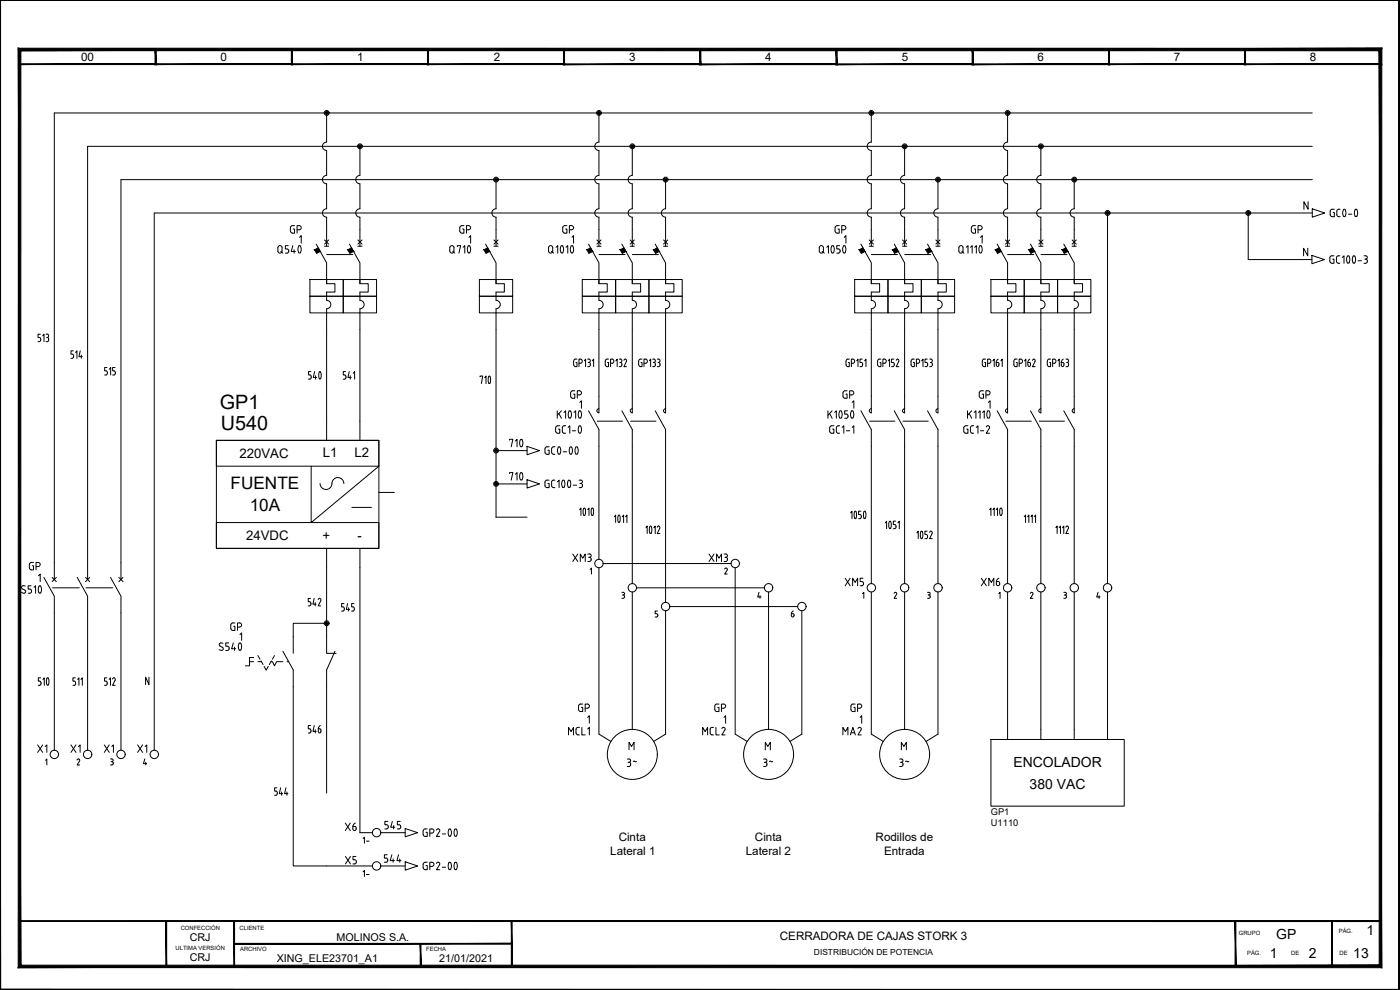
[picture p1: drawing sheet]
<svg xmlns="http://www.w3.org/2000/svg" width="420mm" height="297mm" viewBox="0 0 420 297" stroke-linecap="round" stroke-linejoin="round" font-family="sans-serif">
<g fill="#000" stroke="#000" stroke-width=".3">
<path d="M0 .1h419.9zM0 .1h419.9z"/>
<path d="M5.7 19.4h41.1l-.2-.3zM5.9 19.1h40.7l-40.9 .3zM5.7 14.7v4.7l.2-.3zM5.7 14.7l.2 .3v4.1zM5.7 14.7l.2 .3 40.9-.3zM5.9 15l40.9-.3-.2 .3zM46.8 14.7l-.2 .3 .2 4.4zM46.6 15l.2 4.4-.2-.3z"/>
<path d="M46.6 19.4h41.1l-.2-.3zM46.6 19.4l.2-.3h40.7zM46.6 14.7v4.7l.2-.3zM46.6 14.7l.2 .3v4.1zM46.6 14.7l.2 .3 40.9-.3zM46.8 15l40.9-.3-.2 .3zM87.7 14.7l-.2 .3 .2 4.4zM87.5 15l.2 4.4-.2-.3z"/>
<path d="M87.5 19.4h41.1l-.2-.3zM87.7 19.1h40.7l-40.9 .3zM87.5 14.7v4.7l.2-.3zM87.5 14.7l.2 .3v4.1zM87.5 14.7l.2 .3 40.9-.3zM87.7 15l40.9-.3-.2 .3zM128.6 14.7l-.2 .3 .2 4.4zM128.4 15l.2 4.4-.2-.3z"/>
<path d="M128.3 19.4h41.1l-.2-.3zM128.5 19.1h40.7l-40.9 .3zM128.3 14.7v4.7l.2-.3zM128.3 14.7l.2 .3v4.1zM128.3 14.7l.2 .3 40.9-.3zM128.5 15l40.9-.3-.2 .3zM169.4 14.7l-.2 .3 .2 4.4zM169.2 15l.2 4.4-.2-.3z"/>
<path d="M169.2 19.4h41.1l-.2-.2zM169.2 19.4l.2-.2h40.7zM169.2 14.7v4.7l.2-.2zM169.2 14.7l.2 .3v4.2zM169.2 14.7l.2 .3 40.9-.3zM169.4 15l40.9-.3-.2 .3zM210.3 14.7l-.2 .3 .2 4.4zM210.1 15l.2 4.4-.2-.2z"/>
<path d="M210 19.4h41.2l-.3-.2zM210.3 19.2h40.6l-40.9 .2zM210 14.7v4.7l.3-.2zM210 14.7l.3 .3v4.2zM210 14.7l.3 .3 40.9-.3zM210.3 15l40.9-.3-.3 .3zM251.2 14.7l-.3 .3 .3 4.4zM250.9 15l.3 4.4-.3-.2z"/>
<path d="M250.9 19.4h41.2l-.3-.2zM250.9 19.4l.3-.2h40.6zM250.9 14.7v4.7l.3-.2zM250.9 14.7l.3 .3v4.2zM250.9 14.7l.3 .3 40.9-.3zM251.2 15l40.9-.3-.3 .3zM292.1 14.7l-.3 .3 .3 4.4zM291.8 15l.3 4.4-.3-.2z"/>
<path d="M291.8 19.4h41.1l-.2-.2zM291.8 19.4l.2-.2h40.7zM291.8 14.7v4.7l.2-.2zM291.8 14.7l.2 .3v4.2zM291.8 14.7l.2 .3 40.9-.3zM292 15l40.9-.3-.2 .3zM332.9 14.7l-.2 .3 .2 4.4zM332.7 15l.2 4.4-.2-.2z"/>
<path d="M332.7 19.4h41.1l-.2-.3zM332.9 19.1h40.7l-40.9 .3zM332.7 14.7v4.7l.2-.3zM332.7 14.7l.2 .3v4.1zM332.7 14.7l.2 .3 40.9-.3zM332.9 15l40.9-.3-.2 .3zM373.8 14.7l-.2 .3 .2 4.4zM373.6 15l.2 4.4-.2-.3z"/>
<path d="M373.5 19.4h41.1l-.2-.3zM373.5 19.4l.2-.3h40.7zM373.5 14.7v4.7l.2-.3zM373.5 14.7l.2 .3v4.1zM373.5 14.7l.2 .3 40.9-.3zM373.7 15l40.9-.3-.2 .3zM414.6 14.7l-.2 .3 .2 4.4zM414.4 15l.2 4.4-.2-.3z"/>
<path d="M419.9 .1v296.7zM419.9 .1l.1 296.8zM419.9 .1l.1 296.8z"/>
<path d="M104.4 75l1.1-.7 .6 1.1zM104.4 75l.6 1 1.1-.6z"/>
<path d="M176.1 75l1.1-.7 .6 1.1zM176.1 75l.6 1 1.1-.6z"/>
<path d="M186.1 75l1.1-.7 .6 1.1zM186.1 75l.7 1 1-.6z"/>
<path d="M196.2 75l1-.7 .6 1.1zM196.2 75l.5 1 1.1-.6z"/>
<path d="M257.9 75l1.1-.7 .6 1.1zM257.9 75l.6 1 1.1-.6z"/>
<path d="M267.9 75l1.1-.7 .6 1.1zM267.9 75l.6 1 1.1-.6z"/>
<path d="M277.9 75l1.1-.7 .6 1.1zM277.9 75l.6 1 1.1-.6z"/>
<path d="M298.8 75l1.1-.7 .6 1.1zM298.8 75l.6 1 1.1-.6z"/>
<path d="M308.8 75l1.1-.7 .6 1.1zM308.8 75l.6 1 1.1-.6z"/>
<path d="M318.8 75l1.1-.7 .6 1.1zM318.8 75l.6 1 1.1-.6z"/>
<path d="M5.8 276.3v.2l408.5-.2zM5.8 276.5l408.5-.2v.2z"/>
<path d="M0 .1v296.9l.2-.2zM0 .1h.2v296.7z"/>
<path d="M5.5 290.3l408.4-.7h-407.7zM5.5 290.3l408.4-.7 .8 .8zM413.9 15.2v274.4l.8 .8zM413.9 15.2l.8-.7v275.9zM6.3 15.2h407.6l.8-.7zM5.5 14.5h409.2l-408.4 .7zM5.5 14.5l.7 275.1 .1-274.4zM5.5 14.5l.7 275.1-.7 .7z"/>
<path d="M49.8 276.4v13.6h.2zM49.8 276.4h.2v13.6z"/>
<path d="M70.2 276.4v13.6h.2zM70.2 276.4h.2v13.6z"/>
<path d="M70.3 283v.3l83.3-.3zM70.3 283.3l83.3-.3v.3z"/>
<path d="M126.1 283.2v6.8h.2zM126.1 283.2h.2v6.8z"/>
<path d="M153.5 276.4v13.7h.2zM153.5 276.4h.2v13.7z"/>
<path d="M370.7 276.4v13.6h.2zM370.7 276.4h.2v13.6z"/>
<path d="M399.7 276.4v13.6h.2zM399.7 276.4h.2v13.6z"/>
<path d="M.2 296.8l419.8 .1zM.2 296.8l419.8 .1-420 .1zM0 297l420-.1zM0 297h420z"/>
</g>
<g fill="none" stroke="#000" stroke-width=".3">
<path d="M0 .1v296.9h420M98 33.9v8.7M179.7 33.8l.1 8.8a1.26 1.26 0 0 0-1.3 1.3 1.26 1.26 0 0 0 1.3 1.3l-.1 7.4a1.26 1.26 0 0 0-1.2 1.3 1.26 1.26 0 0 0 1.3 1.2l-.1 7.5a1.26 1.26 0 0 0-1.2 1.3 1.26 1.26 0 0 0 1.3 1.3M261.5 33.8v8.8a1.26 1.26 0 0 0-1.3 1.3 1.26 1.26 0 0 0 1.3 1.3v7.4a1.26 1.26 0 0 0-1.3 1.3 1.26 1.26 0 0 0 1.3 1.2v7.5a1.26 1.26 0 0 0-1.3 1.3 1.26 1.26 0 0 0 1.3 1.3M302.4 33.8v8.8a1.26 1.26 0 0 0-1.3 1.3 1.26 1.26 0 0 0 1.3 1.3v7.4a1.26 1.26 0 0 0-1.3 1.3 1.26 1.26 0 0 0 1.3 1.2v7.5a1.26 1.26 0 0 0-1.3 1.3 1.26 1.26 0 0 0 1.3 1.3M393.8 33.9h-377.5v140M98 45.2v7.4M98 55.2v7.4M98 42.6a1.26 1.26 0 0 0-1.2 1.3 1.26 1.26 0 0 0 1.2 1.3M98 52.6a1.26 1.26 0 0 0-1.2 1.3 1.26 1.26 0 0 0 1.2 1.2M108 43.9v8.7a1.26 1.26 0 0 0-1.2 1.3 1.26 1.26 0 0 0 1.2 1.2v7.5a1.26 1.26 0 0 0-1.2 1.3 1.26 1.26 0 0 0 1.2 1.3M148.9 53.9v8.7a1.26 1.26 0 0 0-1.3 1.3 1.26 1.26 0 0 0 1.3 1.3"/>
<path d="M189.8 43.8v8.8a1.26 1.26 0 0 0-1.3 1.3 1.26 1.26 0 0 0 1.3 1.2v7.5a1.26 1.26 0 0 0-1.3 1.3 1.26 1.26 0 0 0 1.3 1.3M199.7 53.8l.1 8.8a1.26 1.26 0 0 0-1.3 1.3 1.26 1.26 0 0 0 1.3 1.3M271.5 43.8v8.8M271.5 55.2v7.4M271.5 52.6a1.26 1.26 0 0 0-1.3 1.3 1.26 1.26 0 0 0 1.3 1.2M281.5 53.8v8.8a1.26 1.26 0 0 0-1.3 1.3 1.26 1.26 0 0 0 1.3 1.3M312.4 43.8v8.8M312.4 55.2v7.4M312.4 52.6a1.26 1.26 0 0 0-1.3 1.3 1.26 1.26 0 0 0 1.3 1.2M322.4 53.8v8.8a1.26 1.26 0 0 0-1.3 1.3 1.26 1.26 0 0 0 1.3 1.3M393.8 53.9h-357.5v120M393.8 43.9h-367.5v130"/>
<path d="M94.9 73.2l3.1 5.7v6.2M97.4 72l1.2 1.2M97.4 73.9h1.2M98 65.2v8.7M98 62.6a1.26 1.26 0 0 0-1.2 1.3 1.26 1.26 0 0 0 1.2 1.3M98 76.4h7.9M98.6 72l-1.2 1.2M104.9 73.2l3.1 5.7v6.2M107.4 73.9h1.2M107.4 72l1.2 1.2M108 65.2v8.7M108.6 72l-1.2 1.2"/>
<path d="M145.7 73.2l3.2 5.7v6.2M148.2 73.9h1.3M148.2 72l1.3 1.2M148.9 65.2v8.7M149.5 72l-1.3 1.2M164.6 74.3a.62 .62 0 0 1 .7-.6 .62 .62 0 0 1 .6 .6M164.6 74.3v1a.62 .62 0 0 0 .7 .7 .62 .62 0 0 0 .6-.7v-1M165.5 75.4l.6 .6M166.9 74.2l.5-.5v2.3M168.4 75.8h.5M168.4 75.8a1.32 1.32 0 0 1 .4-2.1l.3 .9-.2 1.2M169.9 74.2l.5-.5v2.3"/>
<path d="M171.4 75.8h.5M171.4 75.8a1.32 1.32 0 0 1 .4-2.1l.3 .9-.2 1.2M176.6 73.2l3.1 5.7v6.2M179.1 73.9h1.3M179.1 72l1.3 1.2M179.7 65.2v8.7M179.8 76.4h7.8M180.4 72l-1.3 1.2M186.6 73.2l3.2 5.7v6.2M189.1 73.9h1.3M189.1 72l1.3 1.2M189.8 65.2v8.7"/>
<path d="M189.8 76.4h7.8M190.4 72l-1.3 1.2M196.6 73.2l3.1 5.7v6.2M199.1 73.9h1.3M199.1 72l1.3 1.2M199.7 65.2v8.7M200.4 72l-1.3 1.2M245.9 74.3a.62 .62 0 0 1 .6-.6 .62 .62 0 0 1 .6 .6M245.9 74.3v1a.62 .62 0 0 0 .6 .7 .62 .62 0 0 0 .6-.7v-1M246.7 75.4l.7 .6M248.1 74.2l.5-.5v2.3M249.6 75.8h.5"/>
<path d="M249.6 75.8a1.32 1.32 0 0 1 .4-2.1l.4 .9-.3 1.2M252 73.7h-.9v1l.8 .1 .2 .4M252.1 75.2v.2M252.1 75.4l-.2 .5-.8 .1M253.1 75.8h.5M253.1 75.8a1.32 1.32 0 0 1 .4-2.1l.4 .9-.3 1.2M258.4 73.2l3.1 5.7v6.2M260.9 73.9h1.2M260.9 72l1.2 1.2M261.5 65.2v8.7M261.5 76.4h7.8M262.1 72l-1.2 1.2"/>
<path d="M268.4 73.2l3.1 5.7v6.2M270.9 73.9h1.2M270.9 72l1.2 1.2M271.5 65.2v8.7M271.5 62.6a1.26 1.26 0 0 0-1.3 1.3 1.26 1.26 0 0 0 1.3 1.3M271.5 76.4h7.8M272.1 72l-1.2 1.2M278.4 73.2l3.1 5.7v6.2M280.9 73.9h1.2M280.9 72l1.2 1.2M281.5 65.2v8.7M282.1 72l-1.2 1.2"/>
<path d="M287.8 74.3v1M287.8 74.3a.62 .62 0 0 1 .6-.6 .62 .62 0 0 1 .6 .6M288.6 75.4l.7 .6M289 74.3v1a.62 .62 0 0 1-.6 .7 .62 .62 0 0 1-.6-.7M290 74.2l.5-.5v2.3M291.3 74.2l.5-.5v2.3M292.5 74.2l.5-.5v2.3M294 75.8h.5M294 75.8a1.32 1.32 0 0 1 .4-2.1l.4 .9-.3 1.2M299.3 73.2l3.1 5.7v6.2M301.8 73.9h1.2M301.8 72l1.2 1.2"/>
<path d="M302.4 65.2v8.7M302.4 76.4h7.8M303 72l-1.2 1.2M309.3 73.2l3.1 5.7v6.2M311.8 73.9h1.2M311.8 72l1.2 1.2M312.4 65.2v8.7M312.4 62.6a1.26 1.26 0 0 0-1.3 1.3 1.26 1.26 0 0 0 1.3 1.3M312.4 76.4h7.8M313 72l-1.2 1.2M319.3 73.2l3.1 5.7v6.2M321.8 73.9h1.2"/>
<path d="M321.8 72l1.2 1.2M322.4 65.2v8.7M323 72l-1.2 1.2M332.4 63.9v111.2M374.6 63.9v14h19.1M392.5 74.5v2.3l-1.3-2.3v2.3M392.6 60.5v2.3l-1.3-2.3v2.3M393.7 76.6l3.8 1.3-3.8 1.2zM393.8 62.7l3.8 1.2-3.8 1.3zM393.8 63.9h-347.5v161.2M399.7 76.8h.6M399.7 76.7l-.4 .2-.2 .5v1.2l.6 .4"/>
<path d="M400 77.8h.3v1.2h-.6M400.1 63.8h.4v1.2h-.7M400.5 62.8h-.9l-.3 .3v1.5l.5 .4M401.2 63.3v1.2M401.2 64.4l.6 .6M401.7 76.8h.4M401.7 79h.4M401.7 76.7l-.6 .6 .1 1.4 .5 .3M401.8 65h.4M402.2 62.8h-.7l-.3 .5M402.8 77.2l.6-.4v2.2M403.2 62.9l.1-.1a1.31 1.31 0 0 1 .3 2.2 1.29 1.29 0 0 1-.4-2.1z"/>
<path d="M404.4 76.9h.5M404.4 76.9l-.3 .8 .3 1.2M404.7 64.3h1M404.9 76.9a1.29 1.29 0 0 1-.4 2h-.1M406.1 76.9h.5M406.1 76.9a1.29 1.29 0 0 0 .4 2l.3-.8-.2-1.2M406.7 62.9l.1-.1a1.31 1.31 0 0 1 .3 2.2 1.29 1.29 0 0 1-.4-2.1zM407.6 78.2h1M409.3 76.8l.6-.1a.5 .5 0 0 1 .5 .5 .5 .5 0 0 1-.5 .5M409.6 77.8h.3M409.9 77.7a.64 .64 0 0 1 .5 .7 .64 .64 0 0 1-.5 .6h-.6M93 88.9h10v5h-10z"/>
<path d="M93 83.9h10v5h-10zM98 85.1h2.5v2.5h-2.5v2.5M98 83.9v1.2M98 92.6v39.5M98 90.1a1.26 1.26 0 0 1 1.3 1.3 1.26 1.26 0 0 1-1.3 1.2M103 88.9h10v5h-10zM103 83.9h10v5h-10zM108 85.1h2.5v2.5h-2.5v2.5a1.26 1.26 0 0 1 1.3 1.3 1.26 1.26 0 0 1-1.3 1.2v39.5M108 83.9v1.2M143.9 88.9h10v5h-10zM143.9 83.9h10v5h-10zM148.9 85.1h2.5v2.5h-2.5v2.5a1.26 1.26 0 0 1 1.2 1.3 1.26 1.26 0 0 1-1.2 1.2v62.6h9.3"/>
<path d="M148.9 83.9v1.2M174.8 88.9h10v5h-10zM174.8 83.9h10v5h-10zM179.7 85.1h2.5v2.5h-2.5l.1 2.5a1.26 1.26 0 0 1 1.2 1.3 1.26 1.26 0 0 1-1.2 1.2l-.1 31.3a.62 .62 0 0 1-.6-.7 .62 .62 0 0 1 .7-.6M179.7 83.9v1.2M184.8 88.9h10v5h-10zM184.8 83.9h10v5h-10zM189.8 85.1h2.5v2.5h-2.5v2.5a1.26 1.26 0 0 1 1.2 1.3 1.26 1.26 0 0 1-1.2 1.2v31.3a.62 .62 0 0 1-.7-.7 .62 .62 0 0 1 .7-.6M189.8 83.9v1.2M194.8 88.9h9.9v5h-9.9zM194.8 83.9h9.9v5h-9.9zM199.7 85.1h2.5v2.5h-2.5l.1 2.5a1.26 1.26 0 0 1 1.2 1.3 1.26 1.26 0 0 1-1.2 1.2l-.1 31.3a.62 .62 0 0 1-.6-.7 .62 .62 0 0 1 .7-.6"/>
<path d="M199.7 83.9v1.2M256.5 88.9h10v5h-10zM256.5 83.9h10v5h-10zM261.5 85.1h2.5v2.5h-2.5v2.5a1.26 1.26 0 0 1 1.3 1.3 1.26 1.26 0 0 1-1.3 1.2v31.3a.62 .62 0 0 1-.6-.7 .62 .62 0 0 1 .6-.6M261.5 83.9v1.2M266.5 88.9h10v5h-10zM266.5 83.9h10v5h-10zM271.5 85.1h2.5v2.5h-2.5v2.5M271.5 83.9v1.2M271.5 92.6v31.3M271.5 90.1a1.26 1.26 0 0 1 1.3 1.3 1.26 1.26 0 0 1-1.3 1.2M276.5 88.9h10v5h-10z"/>
<path d="M276.5 83.9h10v5h-10zM281.5 85.1h2.5v2.5h-2.5v2.5a1.26 1.26 0 0 1 1.3 1.3 1.26 1.26 0 0 1-1.3 1.2v31.3a.62 .62 0 0 1-.6-.7 .62 .62 0 0 1 .6-.6M281.5 83.9v1.2M297.4 88.9h10v5h-10zM297.4 83.9h10v5h-10zM302.4 85.1h2.5v2.5h-2.5v2.5a1.26 1.26 0 0 1 1.3 1.3 1.26 1.26 0 0 1-1.3 1.2v31.3a.62 .62 0 0 1-.6-.7 .62 .62 0 0 1 .6-.6M302.4 83.9v1.2M307.4 88.9h10v5h-10zM307.4 83.9h10v5h-10zM312.4 85.1h2.5v2.5h-2.5v2.5M312.4 83.9v1.2M312.4 92.6v31.3"/>
<path d="M312.4 90.1a1.26 1.26 0 0 1 1.2 1.3 1.26 1.26 0 0 1-1.2 1.2M317.4 88.9h10v5h-10zM317.4 83.9h10v5h-10zM322.4 85.1h2.5v2.5h-2.5v2.5a1.26 1.26 0 0 1 1.3 1.3 1.26 1.26 0 0 1-1.3 1.2v31.3a.62 .62 0 0 1-.6-.7 .62 .62 0 0 1 .6-.6M322.4 83.9v1.2M11.4 102.5h.4M11.8 101.2l.4 .3v.5M12.1 100.3h-.7v1h.4M12.2 102l-.4 .5M12.8 100.8l.4-.5v2.2M13.8 100.3l.8 .2v.5l-.4 .2 .4 .3v.5M14 101.3h.2"/>
<path d="M14.6 102l-.2 .4-.6 .1M22 105.3h-.7v1h.6l.2 .7-.2 .4-.6 .1M22.7 105.8l.4-.5v2.2M24.1 105.3l-.4 1.7h1M24.4 106.5v1M32.1 110.3h-.7v1h.6l.2 .7-.2 .4-.6 .1M32.8 110.8l.4-.5v2.2M34.5 110.3h-.7v1h.6l.2 .7-.2 .4-.6 .1M103 113.8h.4M103.4 112.5l.4 .2v.5l-.4 .5M103.7 111.5h-.7v1h.4M104.8 111.5l-.4 1.7h1"/>
<path d="M105.1 112.7v1.1M106 112l.4-.5v2.3M172.1 108.4v1M172.8 108.8h.4v1.2l-.8-.1-.2-.5M173.2 107.7l-.8 .1-.2 .6M173.8 109h.4M174.2 107.7h-.4v2.3M174.3 107.7a.64 .64 0 0 1 .5 .7 .64 .64 0 0 1-.5 .6M175.3 108.3l.4-.6v2.3M176.4 107.7l.6 .1 .2 .4-.4 .5 .3 .3v.7l-.7 .3M176.6 108.8h.2M177.8 108.3l.4-.6v2.3"/>
<path d="M181.6 108.4l.1 1.3 .4 .3h.5v-1.2h-.3M182.6 107.7l-.7 .1-.2 .6M183.2 109h.5a.64 .64 0 0 0 .5-.6 .64 .64 0 0 0-.5-.7h-.5v2.3M184.8 108.3l.4-.6v2.3M185.8 107.7l.8 .3v.5l-.4 .2a.67 .67 0 0 1 .4 .9 .67 .67 0 0 1-.8 .4M186 108.8h.2M187.2 108.1a.44 .44 0 0 1 .7-.3 .44 .44 0 0 1 .1 .7M188 108.5l-.8 1.5h.8M191.7 108.4l.1 1.3 .4 .3h.5v-1.2h-.3M192.7 107.7l-.8 .1-.2 .6M193.3 109h.5a.64 .64 0 0 0 .5-.6 .64 .64 0 0 0-.5-.7h-.5v2.3M194.9 108.3l.4-.6v2.3"/>
<path d="M195.9 107.7l.7 .3v.5l-.3 .2 .3 .3 .1 .5-.2 .4-.6 .1M196.1 108.8h.2M197.3 107.7l.6 .1 .2 .4-.4 .5 .3 .3v.7l-.7 .3M197.5 108.8h.2M253.9 108.4l.1 1.3 .4 .3h.5v-1.2h-.3M254.9 107.7l-.7 .1-.3 .6M255.5 109h.5a.64 .64 0 0 0 .5-.6 .64 .64 0 0 0-.5-.7h-.5v2.3M257.1 108.3l.4-.6v2.3M258.5 108.7l.3 .3v.7l-.7 .3M258.8 107.7h-.7v1.1h.4M259.5 108.3l.4-.6v2.3M263.4 108.4v1.3l.5 .3h.5v-1.2h-.3"/>
<path d="M264.4 107.7l-.8 .1-.2 .6M265 109h.5a.64 .64 0 0 0 .5-.6 .64 .64 0 0 0-.5-.7h-.5v2.3M266.6 108.3l.4-.6v2.3M268 108.7l.3 .3v.7l-.7 .3M268.3 107.7h-.7v1.1h.4M269 108.1a.43 .43 0 0 1 .6-.3 .43 .43 0 0 1 .1 .7l-.7 1.5h.8M273.4 108.4l.1 1.3 .4 .3h.5v-1.2h-.3M274.4 107.7l-.7 .1-.3 .6M275 109h.5a.64 .64 0 0 0 .5-.6 .64 .64 0 0 0-.5-.7h-.5v2.3M276.6 108.3l.4-.6v2.3M278 108.7l.4 .3v.7l-.8 .3M278.3 107.7h-.7v1.1h.4"/>
<path d="M279 107.7l.7 .3v.5l-.3 .2a.67 .67 0 0 1 .4 .9 .67 .67 0 0 1-.8 .4M279.2 108.8h.2M294.8 108.4l.1 1.3 .4 .3h.5v-1.2h-.3M295.8 107.7l-.7 .1-.3 .6M296.4 109h.5a.64 .64 0 0 0 .5-.6 .64 .64 0 0 0-.5-.7h-.5v2.3M298 108.3l.4-.6v2.3M299.4 108.7a.61 .61 0 0 1 .4 .7 .61 .61 0 0 1-.6 .5l-.2-1.1h.4M299.6 107.7l-.4 .4-.2 .6M300.4 108.3l.4-.6v2.3M304.3 108.4v1.3l.5 .3h.5v-1.2h-.3M305.3 107.7l-.8 .1-.2 .6M305.9 109h.5a.64 .64 0 0 0 .5-.6 .64 .64 0 0 0-.5-.7h-.5v2.3"/>
<path d="M307.5 108.3l.4-.6v2.3M308.9 108.8h-.4v.7M308.9 108.7a.61 .61 0 0 1 .4 .7 .61 .61 0 0 1-.6 .5l-.2-.4M309.1 107.7l-.5 .4-.1 .6M309.9 108.1a.43 .43 0 0 1 .6-.3 .43 .43 0 0 1 .1 .7l-.7 1.5h.8M314.3 108.4l.1 1.3 .4 .3h.5v-1.2h-.3M315.3 107.7l-.7 .1-.3 .6M315.9 109h.5a.64 .64 0 0 0 .5-.6 .64 .64 0 0 0-.5-.7h-.5v2.3M317.5 108.3l.4-.6v2.3M318.9 108.7a.61 .61 0 0 1 .4 .7 .61 .61 0 0 1-.6 .5l-.2-1.1h.4M319.1 107.7l-.4 .4-.2 .6M319.9 107.7l.7 .3v.5l-.3 .2a.67 .67 0 0 1 .4 .9 .67 .67 0 0 1-.8 .4"/>
<path d="M320.1 108.8h.2M64.9 132.1h48.8v32.4h-48.8zM64.9 132.1h48.8v7.8h-48.8zM93.4 139.9v16.9l20.3-16.9M164.4 135.1h.4v1.2h-.9l-.3-.6M164.8 134.1h-.9l-.3 .6M165.5 134.6v1.1M165.6 135.7l.2 .5 .7 .1M166.5 134.1h-.7l-.2 .5M167.2 123.3v2.2M167.6 134.2h.4M167.6 134.2a1.29 1.29 0 0 0 .3 2.1l.4-.9-.3-1.2"/>
<path d="M167.7 124.1l.8 1.4M168 127.7l-.8 .1-.4 .6 .2 1.4 1 .2v-1.3h-.4M168.5 123.3l-1.3 1.3M169 135.6h1.1M169.2 123.7l.6-.4v2.2M169.8 127.7l-.8 .1-.2 .5v1.4l1 .3M170.5 128.3l.5-.6v2.3M170.8 123.4l.1-.1a1.31 1.31 0 0 1 .3 2.2 1.29 1.29 0 0 1-.4-2.1zM171.1 134.2h.5M171.1 134.2a1.29 1.29 0 0 0 .4 2.1l.3-.9-.2-1.2M171.7 129.3h1.1M172.3 123.7l.5-.4v2.2"/>
<path d="M172.8 134.2h.5M172.8 134.2a1.29 1.29 0 0 0 .4 2.1l.3-.9-.2-1.2M173.8 127.9l.1-.1a1.29 1.29 0 0 1 .3 2.2 1.32 1.32 0 0 1-.4-2.1zM173.8 123.4l.1-.1a1.31 1.31 0 0 1 .3 2.2 1.29 1.29 0 0 1-.4-2.1zM176.6 123.3l3.1 5.6v38.9M179.3 126.4h7.5M186.6 123.3l3.2 5.6v46.2M189.3 126.4h7.5M196.6 123.3l3.1 5.6v51.8M248.5 123.3v2.2M249 124.1l.7 1.4M249.7 123.3l-1.2 1.3"/>
<path d="M250.5 123.7l.5-.4v2.2M252 125.4a1.32 1.32 0 0 1 .4-2.1l.3 .9-.2 1.2M254 124.2l.5 .5M254.4 123.3h-.9v1h.5M254.5 124.7a.54 .54 0 0 1-.5 .8M255.5 125.4a1.32 1.32 0 0 1 .4-2.1l.3 .9-.2 1.2M258.4 123.3l3.1 5.6v46.2M261 126.4h7.6M268.4 123.3l3.1 5.6v46.2M271 126.4h7.6M271.5 122.6a.62 .62 0 0 0-.6 .6 .62 .62 0 0 0 .6 .7M278.4 123.3l3.1 5.6v46.2"/>
<path d="M290.4 123.3v2.2M290.9 124.1l.7 1.4M291.6 123.3l-1.2 1.3M292.4 123.7l.5-.4v2.2M293.6 123.7l.5-.4v2.2M294.9 123.7l.5-.4v2.2M296.4 125.4a1.32 1.32 0 0 1 .4-2.1l.3 .9-.2 1.2M299.3 123.3l3.1 5.6v46.2M301.9 126.4h7.6M309.3 123.3l3.1 5.6v46.2M311.9 126.4h7.6M312.4 122.6a.62 .62 0 0 0-.6 .6 .62 .62 0 0 0 .6 .7"/>
<path d="M319.3 123.3l3.1 5.6v46.2M64.9 156.8h48.8v7.7h-48.8zM96.1 145.1a1.84 1.84 0 0 0 2 1.7 1.84 1.84 0 0 0 1.6-2.2 1.79 1.79 0 0 1 1.9-1.3 1.79 1.79 0 0 1 1.6 1.8M105.6 152.2h5.9M113.7 147.8h4.7M164.4 145.1h.4v1.2h-.9l-.3-.6M164.8 144.1h-.9l-.3 .6M165.5 144.6v1.2M165.6 145.8l.2 .4 .7 .1M166.5 144.1h-.7l-.2 .5M167.3 144.6l.5-.5v2.2M168.8 144.2l.1-.1a1.31 1.31 0 0 1 .3 2.2 1.29 1.29 0 0 1-.4-2.1z"/>
<path d="M170.6 144.2l.1-.1a1.31 1.31 0 0 1 .2 2.2 1.29 1.29 0 0 1-.3-2.1zM172 145.6h1M173.8 144.1l.5-.1a.5 .5 0 0 1 .5 .5 .5 .5 0 0 1-.5 .5M174.1 145.1h.2M174.3 145.1l.4 .2v.7l-.9 .3M184.4 155l.4-.5v2.3M185.7 154.6a1.46 1.46 0 0 1 .2 2.1 1.44 1.44 0 0 1-.2-2.1zM186.8 155l.4-.5v2.3M187.7 155l.5-.5v2.3M193.8 158.3l.4-.5v2.3M195 158l.1-.1a1.46 1.46 0 0 1 .3 2.1 1.4 1.4 0 0 1-.4-2zM196.2 158.3l.4-.5v2.3"/>
<path d="M197.2 158.2a.43 .43 0 0 1 .7-.3 .43 .43 0 0 1 .1 .7l-.8 1.5h.8M266.9 156.5l-.2 .8 .2 1.2M266.9 156.5l.1-.1a1.46 1.46 0 0 1 .2 2.2l-.3-.1M268.5 157.4l.3 .2v.8l-.7 .2M268.8 156.4h-.7v1h.4M269.5 156.9l.4-.5v2.2M275.2 159.9l.4-.5v2.2M276.4 159.5l.1-.1a1.4 1.4 0 0 1 .2 2.2 1.48 1.48 0 0 1-.3-2.1zM278.3 159.4h-.7v1h.6l.2 .7M279 159.7a.43 .43 0 0 1 .6-.3 .43 .43 0 0 1 .1 .7l-.7 1.5h.8M297 152.9l.4-.5v2.3M298 152.9l.4-.5v2.3"/>
<path d="M299 152.9l.4-.5v2.3M300.2 152.5h.1a1.4 1.4 0 0 1 .2 2.1 1.48 1.48 0 0 1-.3-2.1zM307.4 155l.4-.5v2.3M308.4 155l.4-.5v2.3M309.4 155l.4-.5v2.3M310.4 155l.4-.5v2.3M316.9 158.3l.4-.5v2.3M317.9 158.3l.4-.5v2.3M318.9 158.3l.4-.5v2.3M319.9 158.2a.43 .43 0 0 1 .6-.3 .43 .43 0 0 1 .1 .7l-.7 1.5h.8M13.2 173.3l3.1 5.6v46.2M15.8 176.4h8"/>
<path d="M23.2 173.3l3.1 5.6v46.2M25.7 173.3l1.2 1.2M25.8 176.4h8M26.9 173.3l-1.2 1.2M33.2 173.3l3.1 5.6v46.2M35.7 173.3l1.2 1.2M36.9 173.3l-1.2 1.2M98 164.5v31.5h2.9M108 164.5v85.3M177.1 170.8l.4-.4v1.8M179.7 170.3v50l3.6 2.2M181 169.1h38.4"/>
<path d="M186.6 177.7l.8 .2v.4l-.4 .2M186.6 179.5h.4M186.8 178.5h.2M187 178.5l.4 .4v.4l-.4 .2M189.8 177.6v41.3M191 176.4h38.4M218.2 171.1l-.7 1.1h.8M220.6 170.3v50l3.6 2.2M227.8 177.7l-.4 1.4h1M228.1 178.7v.8M230.7 177.6v41.3M258.8 178.1l.4-.4v1.8"/>
<path d="M261.5 177.6v42.7l3.6 2.2M268.3 178l.4-.3 .4 .2v.4l-.8 1.2h.8M271.5 177.6v41.3M278.4 177.7h.4M278.4 179.5h.4M278.4 161.1l-.2 .4-.6 .1M278.6 178.5h.2M278.8 177.7l.4 .4-.4 .4 .3 .2 .1 .4-.4 .4M281.5 177.6v42.7l-3.6 2.2M299.7 178.1l.4-.4v1.8M302.4 177.6v44.3M309.2 178l.4-.3 .4 .2v.4l-.8 1.2h.8"/>
<path d="M312.4 177.6v44.3M319.3 177.7l.7 .2v.4l-.3 .2M319.3 179.5h.4M319.4 178.5h.3M319.7 178.5l.4 .4-.1 .4-.3 .2M322.4 177.6v44.3M329.5 177.7l-.4 1.4h1M329.8 178.7v.8M332.4 177.6v44.3M79.3 199.9l.6 1.1 .6-1.1M81.3 198.5h.5l.6 1.3 .6-1.3h1.9M81.4 198.3l-.6 1.1"/>
<path d="M82.4 196.7l-.6 1.1M84.9 195.4l3.1 5.6v58.8h23.8M86.1 198.5h.5M98 187h-10v9M100.5 195.4l-2.5 5.6v37M197.3 183.3h-.7v.8l.6 .1 .2 .3M197.4 184.5l-.2 .6h-.6M199.7 183.2v37.1l-3.5 2.2M201 182h38.4M240.6 183.2v37.1l-3.6 2.2M22.6 203.4h-.7v1h.6l.2 .7-.2 .5h-.6M23.3 203.9l.4-.5v2.2"/>
<path d="M24.3 203.9l.4-.5v2.2M31.4 205.6h.4M31.8 204.4l.4 .5-.1 .5-.3 .2M32.1 203.4h-.7v1h.4M32.8 203.9l.4-.5v2.2M33.8 203.7a.44 .44 0 0 1 .6-.3 .44 .44 0 0 1 .1 .7l-.7 1.5h.8M44.7 203.2v2.2l-1-2.2v2.2M176.4 215.3l.5-.6v2.3M217.3 215.3l.5-.6v2.3M258.1 215.3l.5-.6v2.3M13.7 228.1l.4-.4v1.8M23.9 228.3l-.8 1.2h.8"/>
<path d="M33.2 229.5h.4M33.6 228.5l.4 .4-.1 .4-.3 .2M43.5 227.7l-.4 1.4h.9M43.8 228.7v.8M188.8 225v-2.3l.7 1.3 .8-1.3v2.3M229.7 225v-2.3l.7 1.3 .8-1.3v2.3M270.5 225v-2.3l.8 1.3 .7-1.3v2.3M297.4 221.9h40v20h-40zM121.6 248.6l3.7 1.2-3.7 1.3zM121.6 258.6l3.7 1.2-3.7 1.3zM127 249.3v1M127 259.3v1"/>
<path d="M127.8 249.7h.4v1.3l-.8-.1-.4-.6M127.8 259.7h.4v1.2h-.8l-.4-.6M128.2 248.7h-.8l-.4 .6M128.2 258.7l-.8 .1-.4 .5M129 250h.6M129 260h.6M129.6 248.7h-.6v2.3M129.6 258.7h-.6v2.2M129.6 248.7a.62 .62 0 0 1 .6 .6 .62 .62 0 0 1-.6 .6M129.6 258.7a.62 .62 0 0 1 .6 .6 .62 .62 0 0 1-.6 .7M131 249.1a.5 .5 0 0 1 .7-.4 .5 .5 0 0 1 .2 .8l-.9 1.5h1M131 259.1a.51 .51 0 0 1 .7-.4 .51 .51 0 0 1 .2 .8l-.9 1.4h1"/>
<path d="M132.7 250.2h1M134.7 248.8l.2-.1a1.31 1.31 0 0 1 .2 2.2 1.29 1.29 0 0 1-.4-2.1zM134.7 258.8l.2-.1a1.29 1.29 0 0 1 .2 2.2 1.32 1.32 0 0 1-.4-2.1zM136.5 248.8l.1-.1a1.31 1.31 0 0 1 .3 2.2 1.29 1.29 0 0 1-.4-2.1zM136.5 258.8l.1-.1a1.29 1.29 0 0 1 .3 2.2 1.32 1.32 0 0 1-.4-2.1zM5.8 276.4h44.1v13.6h-44.1zM132.7 260.2h1"/>
<circle cx="98" cy="33.9" r=".73"/>
<circle cx="98" cy="33.9" r=".46"/>
<circle cx="98" cy="33.9" r=".22"/>
<circle cx="179.8" cy="33.9" r=".73"/>
<circle cx="179.8" cy="33.9" r=".46"/>
<circle cx="179.8" cy="33.9" r=".22"/>
<circle cx="261.5" cy="33.9" r=".73"/>
<circle cx="261.5" cy="33.9" r=".46"/>
<circle cx="261.5" cy="33.9" r=".22"/>
<circle cx="302.4" cy="33.9" r=".73"/>
<circle cx="302.4" cy="33.9" r=".46"/>
<circle cx="302.4" cy="33.9" r=".22"/>
<circle cx="108" cy="43.9" r=".73"/>
<circle cx="108" cy="43.9" r=".46"/>
<circle cx="108" cy="43.9" r=".22"/>
<circle cx="148.9" cy="53.9" r=".73"/>
<circle cx="148.9" cy="53.9" r=".46"/>
<circle cx="148.9" cy="53.9" r=".22"/>
<circle cx="189.8" cy="43.9" r=".73"/>
<circle cx="189.8" cy="43.9" r=".46"/>
<circle cx="189.8" cy="43.9" r=".22"/>
<circle cx="199.8" cy="53.9" r=".73"/>
<circle cx="199.8" cy="53.9" r=".46"/>
<circle cx="199.8" cy="53.9" r=".22"/>
<circle cx="271.5" cy="43.9" r=".73"/>
<circle cx="271.5" cy="43.9" r=".46"/>
<circle cx="271.5" cy="43.9" r=".22"/>
<circle cx="281.5" cy="53.9" r=".73"/>
<circle cx="281.5" cy="53.9" r=".46"/>
<circle cx="281.5" cy="53.9" r=".22"/>
<circle cx="312.4" cy="43.9" r=".73"/>
<circle cx="312.4" cy="43.9" r=".46"/>
<circle cx="312.4" cy="43.9" r=".22"/>
<circle cx="322.4" cy="53.9" r=".73"/>
<circle cx="322.4" cy="53.9" r=".46"/>
<circle cx="322.4" cy="53.9" r=".22"/>
<circle cx="332.4" cy="63.9" r=".73"/>
<circle cx="332.4" cy="63.9" r=".46"/>
<circle cx="332.4" cy="63.9" r=".22"/>
<circle cx="374.6" cy="63.9" r=".73"/>
<circle cx="374.6" cy="63.9" r=".46"/>
<circle cx="374.6" cy="63.9" r=".22"/>
<circle cx="148.9" cy="135.2" r=".73"/>
<circle cx="148.9" cy="135.2" r=".46"/>
<circle cx="148.9" cy="145.2" r=".73"/>
<circle cx="148.9" cy="145.2" r=".46"/>
<circle cx="179.8" cy="169.1" r="1.26"/>
<circle cx="189.8" cy="176.4" r="1.26"/>
<circle cx="220.7" cy="169.1" r="1.26"/>
<circle cx="230.7" cy="176.4" r="1.26"/>
<circle cx="261.5" cy="176.4" r="1.26"/>
<circle cx="271.5" cy="176.4" r="1.26"/>
<circle cx="281.5" cy="176.4" r="1.26"/>
<circle cx="312.4" cy="176.4" r="1.26"/>
<circle cx="322.4" cy="176.4" r="1.26"/>
<circle cx="332.4" cy="176.4" r="1.26"/>
<circle cx="98" cy="187" r=".73"/>
<circle cx="98" cy="187" r=".46"/>
<circle cx="98" cy="187" r=".22"/>
<circle cx="199.8" cy="182" r="1.26"/>
<circle cx="16.3" cy="226.4" r="1.26"/>
<circle cx="26.3" cy="226.4" r="1.26"/>
<circle cx="36.3" cy="226.4" r="1.26"/>
<circle cx="46.3" cy="226.4" r="1.26"/>
<circle cx="189.8" cy="226.4" r="7.5"/>
<circle cx="230.7" cy="226.4" r="7.5"/>
<circle cx="271.5" cy="226.4" r="7.5"/>
<circle cx="113" cy="259.8" r="1.26"/>
<circle cx="113" cy="249.8" r="1.26"/>
</g>
<text font-size="8.4" x="63.5" y="197.6">S540</text>
<g font-size="7.9">
<text x="82.2" y="78.3">Q540</text>
<text x="133.7" y="78.3">Q710</text>
<text x="151.3" y="136.2">710</text>
<text x="151.3" y="146.4">710</text>
<text x="3.9" y="180.3">S510</text>
</g>
<g font-size="7.1">
<text x="91.4" y="115.7">540</text>
<text x="9.5" y="207.4">510</text>
</g>
<g font-size="6.6">
<text x="142.2" y="116.8">710</text>
<text x="170.7" y="156.3">1010</text>
<text x="252.2" y="157.3">1050</text>
</g>
<g font-size="5.9">
<text x="66" y="122.7">GP1</text>
<text x="66.3" y="128.9">U540</text>
</g>
<g font-size="5.7">
<text x="86.1" y="71.3">GP</text>
<text x="136.9" y="71.3">GP</text>
<text x="167.6" y="71.3">GP</text>
<text x="249.4" y="71.3">GP</text>
<text x="290.3" y="71.3">GP</text>
<text x="252.2" y="177.1">XM5</text>
<text x="293.2" y="177.1">XM6</text>
<text x="91" y="183.1">542</text>
<text x="68.1" y="190.5">GP</text>
<text x="172.5" y="214.8">GP</text>
<text x="213.4" y="214.8">GP</text>
<text x="254" y="214.8">GP</text>
<text x="169.3" y="221.9">MCL1</text>
<text x="209.5" y="221.9">MCL2</text>
<text x="251.9" y="221.9">MA2</text>
<text x="102.3" y="250.5">X6</text>
<text x="114.3" y="250.1">545</text>
<text x="114.3" y="260">544</text>
</g>
<g font-size="5.3">
<text x="170" y="120.6">GP</text>
<text x="251.9" y="120.6">GP</text>
<text x="292.8" y="120.6">GP</text>
<text x="247.6" y="131.2">GC1-1</text>
<text x="287.9" y="131.2">GC1-2</text>
<text x="7.4" y="172.2">GP</text>
<text x="170.7" y="169.7">XM3</text>
<text x="211.7" y="169.7">XM3</text>
<text x="101.2" y="184.5">545</text>
<text x="91.4" y="221.2">546</text>
<text x="10.2" y="226.8">X1</text>
<text x="20.1" y="226.8">X1</text>
<text x="30" y="226.8">X1</text>
<text x="40.2" y="226.8">X1</text>
<text x="187" y="231.1">3~</text>
<text x="227.9" y="231.1">3~</text>
<text x="268.8" y="231.1">3~</text>
<text x="81.1" y="239.9">544</text>
<text x="102.3" y="260.3">X5</text>
</g>
<g font-size="5.2">
<text x="69.2" y="146.8">FUENTE</text>
<text x="74.9" y="153.4">10A</text>
</g>
<g font-size="4.9">
<text x="236.4" y="186.3">6</text>
<text x="107.6" y="254.4">1-</text>
<text x="107.6" y="264.2">1-</text>
</g>
<g font-size="4.2">
<text x="304.1" y="230.3">ENCOLADOR</text>
<text x="309" y="236.7">380 VAC</text>
<text x="383" y="281.6">GP</text>
<text x="410.1" y="280.7">1</text>
<text x="381.1" y="287.5">1</text>
<text x="392.8" y="287.5">2</text>
<text x="406.1" y="287.5">13</text>
</g>
<g font-size="4">
<text x="71.9" y="137.4">220VAC</text>
<text x="96.9" y="137.1">L1</text>
<text x="106.4" y="137.1">L2</text>
<text x="96.8" y="162">+</text>
<text x="107.3" y="162">-</text>
<text x="73.9" y="162">24VDC</text>
</g>
<g font-size="3.5">
<text x="24.3" y="18.4">00</text>
<text x="66.2" y="18.4">0</text>
<text x="107.2" y="18.4">1</text>
<text x="148.2" y="18.4">2</text>
<text x="188.8" y="18.4">3</text>
<text x="229.7" y="18.4">4</text>
<text x="270.6" y="18.4">5</text>
<text x="311.4" y="18.4">6</text>
<text x="352.3" y="18.4">7</text>
<text x="393.1" y="18.4">8</text>
<text x="183.2" y="256.6">Lateral 1</text>
<text x="185.7" y="252.4">Cinta</text>
<text x="223.8" y="256.6">Lateral 2</text>
<text x="226.6" y="252.4">Cinta</text>
<text x="262.8" y="252.4">Rodillos de</text>
<text x="265.3" y="256.5">Entrada</text>
<text x="234" y="282.1">CERRADORA DE CAJAS STORK 3</text>
</g>
<g font-size="3.2">
<text x="57" y="282.3">CRJ</text>
<text x="101" y="282.3">MOLINOS S.A.</text>
<text x="57" y="288.3">CRJ</text>
<text x="83" y="288.6">XING_ELE23701_A1</text>
<text x="131.8" y="288.6">21/01/2021</text>
</g>
<g font-size="2.8">
<text x="297.4" y="244.6">GP1</text>
<text x="297.4" y="247.9">U1110</text>
</g>
<text font-size="2.5" x="244.3" y="286.6">DISTRIBUCIÓN DE POTENCIA</text>
<g font-size="1.8">
<text x="54.2" y="279">CONFECCIÓN</text>
<text x="71.9" y="279">CLIENTE</text>
<text x="371.8" y="280.6">GRUPO</text>
<text x="401.8" y="279.8">PÁG.</text>
<text x="52.7" y="285">ULTIMA VERSIÓN</text>
<text x="72.1" y="285.3">ARCHIVO</text>
<text x="127.9" y="285.3">FECHA</text>
<text x="374.3" y="286.6">PÁG.</text>
<text x="387.5" y="286.6">DE</text>
<text x="402" y="286.6">DE</text>
</g>
</svg>
